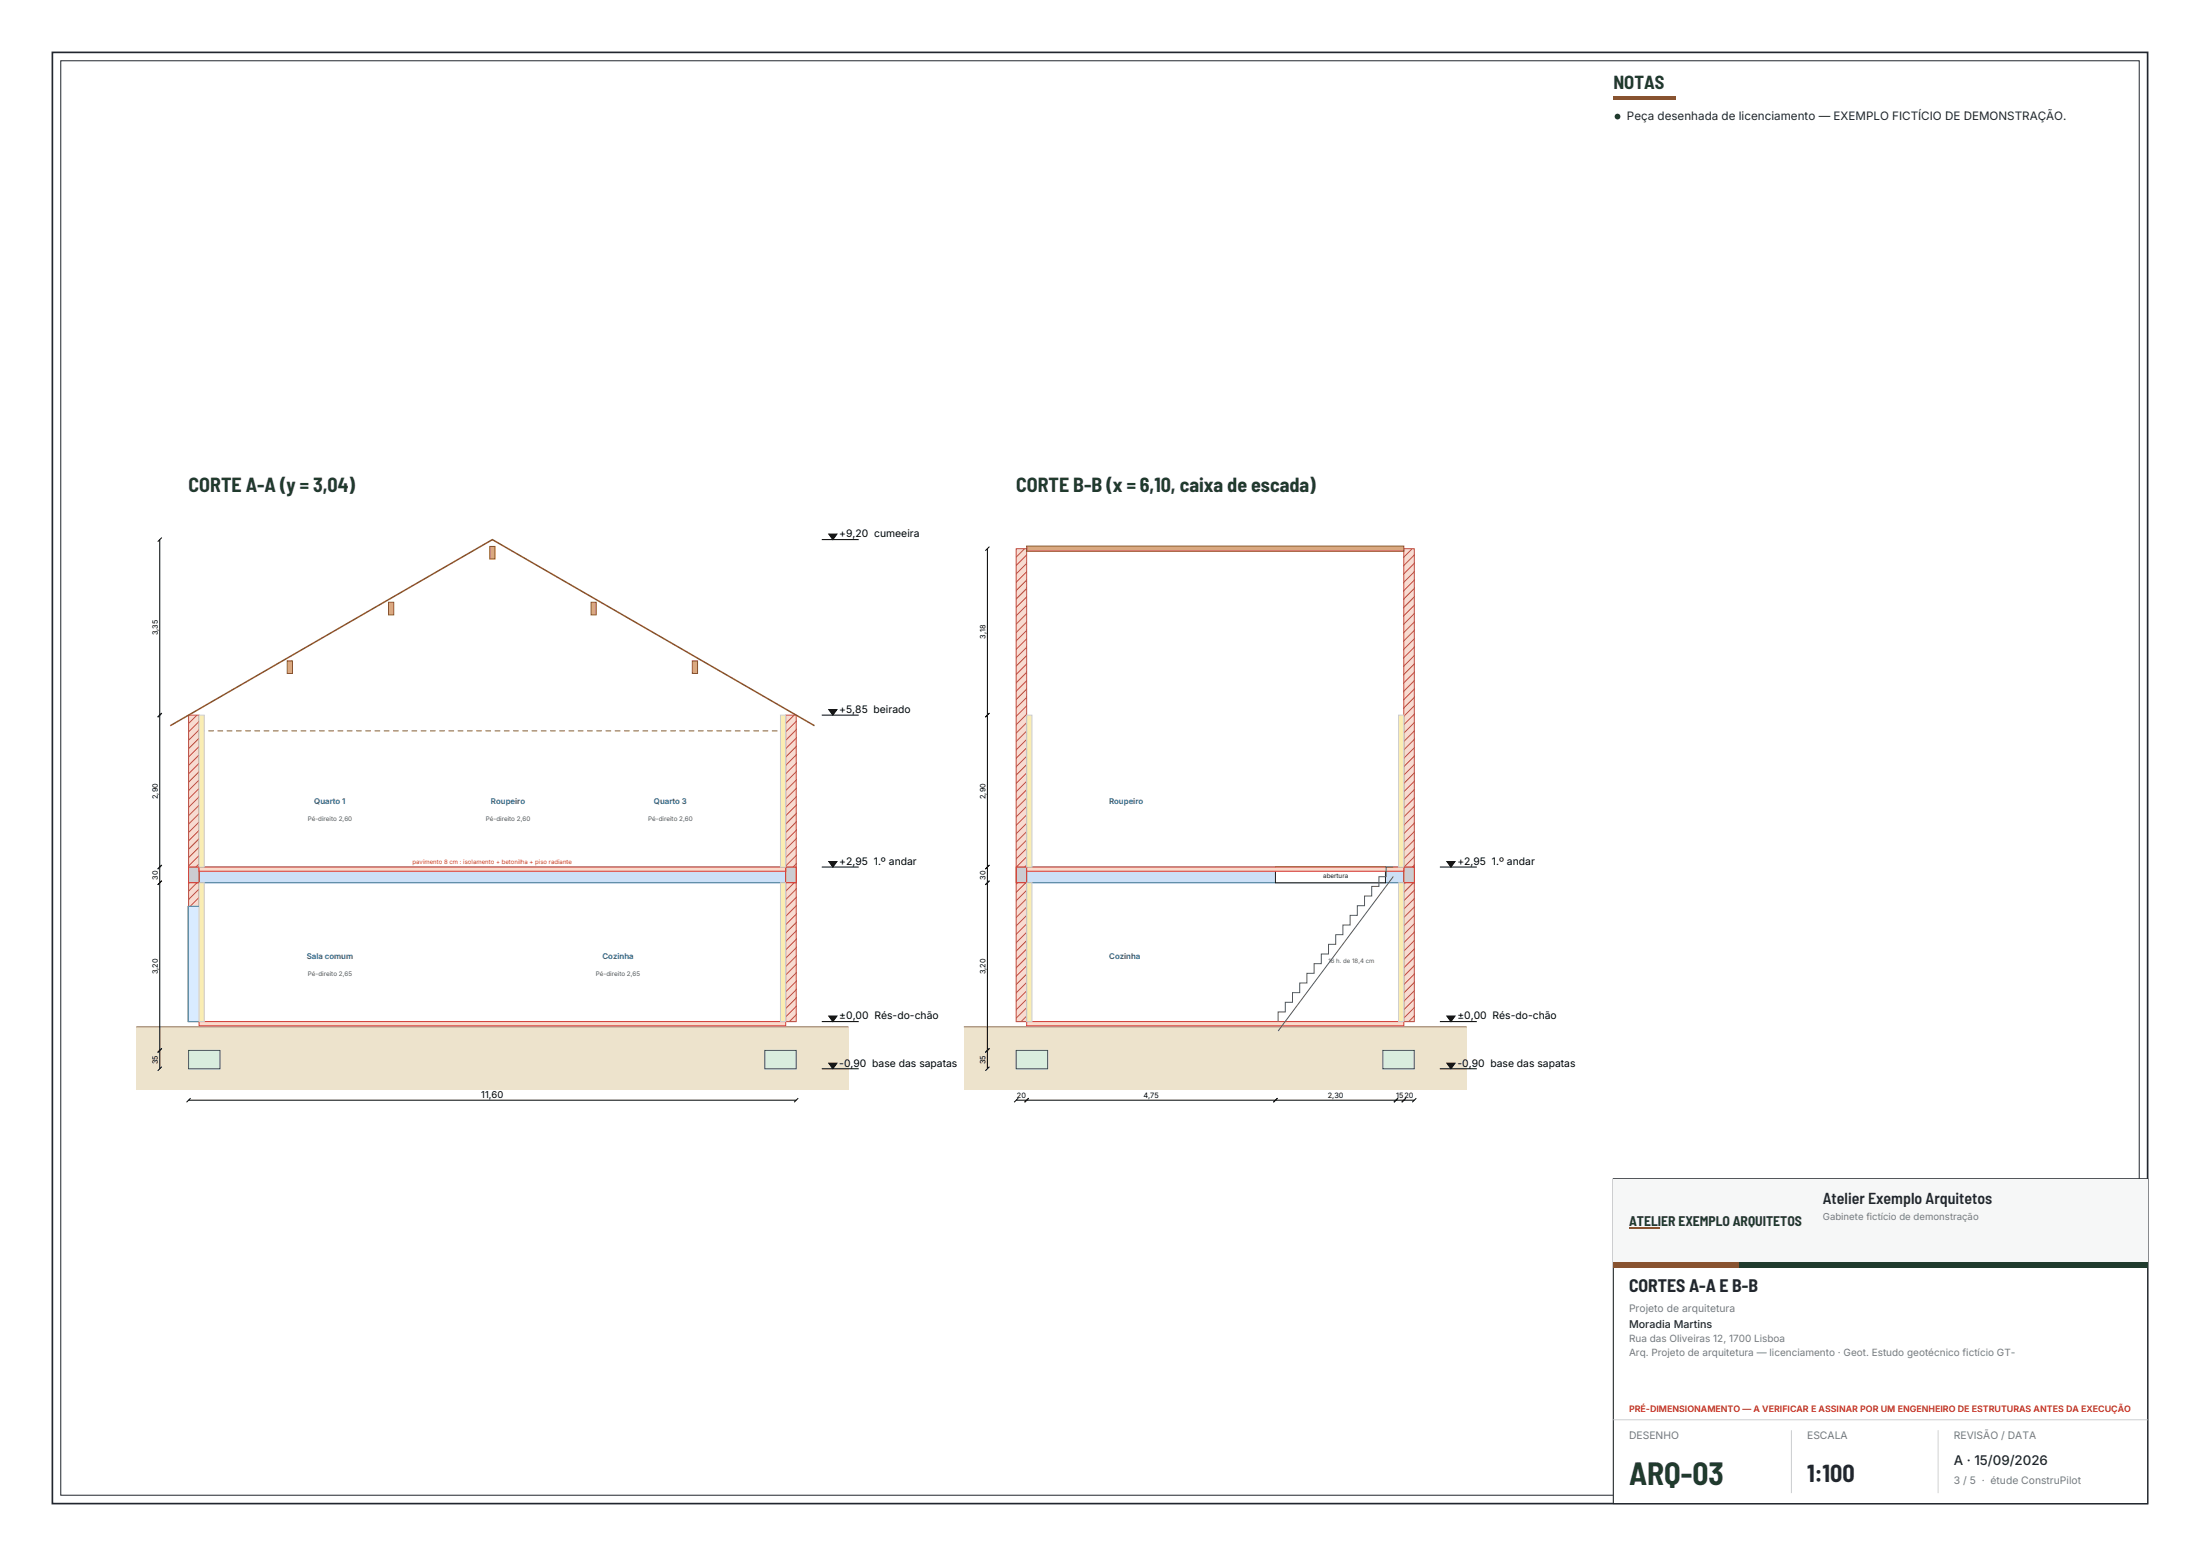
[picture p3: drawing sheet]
<svg xmlns="http://www.w3.org/2000/svg" width="420mm" height="297mm" viewBox="0 0 420 297" stroke-linecap="round" stroke-linejoin="round" font-family="sans-serif">
<path d="M26 196h136v12h-136z" fill-rule="evenodd" fill="#ede3cc"/>
<path d="M26 196h136" fill="none" stroke="#998059" stroke-width=".19"/>
<g fill="#d9edde" stroke="#26804d" stroke-width=".19">
<path d="M36 200.5h6v3.5h-6z" fill-rule="evenodd"/>
<path d="M146 200.5h6v3.5h-6z" fill-rule="evenodd"/>
</g>
<path d="M36 136.5h2v58.5h-2z" fill-rule="evenodd" fill="#f7dbd1" stroke="#bf4d40" stroke-width=".19"/>
<g fill="none" stroke="#bf4d40" stroke-width=".19">
<path d="M36 136.5l-.1 .1M37.6 136.5l-1.7 1.7M38 137.7l-2.1 2.1M38 139.3l-2.1 2.1M38 140.9l-2.1 2.1M38 142.5l-2.1 2.1M38 144.1l-2.1 2.1M38 145.7l-2.1 2.1M38 147.3l-2.1 2.1M38 148.9l-2.1 2.1M38 150.5l-2.1 2.1M38 152.1l-2.1 2.1"/>
<path d="M38 153.7l-2.1 2.1M38 155.3l-2.1 2.1M38 156.9l-2.1 2.1M38 158.5l-2.1 2.1M38 164.9l-2.1 2.1M38 160.1l-2.1 2.1M38 161.7l-2.1 2.1M38 163.3l-2.1 2.1M38 166.5l-2.1 2.1M38 168.1l-2.1 2.1M38 169.7l-2.1 2.1M38 171.3l-2.1 2.1"/>
<path d="M38 172.9l-2.1 2.1M38 174.5l-2.1 2.1M38 176.1l-2.1 2.1M38 177.7l-2.1 2.1M38 179.3l-2.1 2.1M38 180.9l-2.1 2.1M38 182.5l-2.1 2.1M38 184.1l-2.1 2.1M38 185.7l-2.1 2.1M38 187.3l-2.1 2M38 188.9l-2.1 2.1M38 190.5l-2.1 2.1"/>
<path d="M38 192.1l-2.1 2M38 193.7l-1.3 1.3"/>
</g>
<path d="M150 136.5h2v58.5h-2z" fill-rule="evenodd" fill="#f7dbd1" stroke="#bf4d40" stroke-width=".19"/>
<g fill="none" stroke="#bf4d40" stroke-width=".19">
<path d="M150 136.5v.1M151.6 136.5l-1.6 1.6M152.1 137.6l-2.1 2.1M152.1 139.2l-2.1 2.1M152.1 140.8l-2.1 2.1M152.1 142.4l-2.1 2.1M152.1 144l-2.1 2.1M152.1 145.6l-2.1 2.1M152.1 147.2l-2.1 2.1M152.1 148.8l-2.1 2.1M152.1 150.4l-2.1 2.1M152.1 152l-2.1 2.1"/>
<path d="M152.1 153.6l-2.1 2.1M152.1 155.2l-2.1 2.1M152.1 156.8l-2.1 2.1M152.1 158.4l-2.1 2.1M152.1 160l-2.1 2.1M152.1 161.6l-2.1 2.1M152.1 163.2l-2.1 2.1M152.1 164.8l-2.1 2.1M152.1 166.4l-2.1 2.1M152.1 168l-2.1 2.1M152.1 169.6l-2.1 2.1M152.1 171.2l-2.1 2.1"/>
<path d="M152.1 172.8l-2.1 2.1M152.1 174.4l-2.1 2.1M152.1 176l-2.1 2.1M152.1 177.6l-2.1 2.1M152.1 179.2l-2.1 2.1M152.1 180.8l-2.1 2.1M152.1 182.4l-2.1 2.1M152.1 184l-2.1 2.1M152.1 185.6l-2.1 2.1M152.1 187.2l-2.1 2.1M152.1 188.8l-2.1 2.1M152.1 190.4l-2.1 2.1"/>
<path d="M152.1 192l-2.1 2.1M152.1 193.6l-1.4 1.4"/>
</g>
<path d="M38 165.5h112v3h-112z" fill-rule="evenodd" fill="#cce0f7" stroke="#3373bf" stroke-width=".19"/>
<g fill="#ccccd1" stroke="#cc1a1a" stroke-width=".19">
<path d="M36 165.5h2v3h-2z" fill-rule="evenodd"/>
<path d="M150 165.5h2v3h-2z" fill-rule="evenodd"/>
</g>
<path d="M158.2 164.4h1.6l-.8 1.1zM158.2 193.9h1.6l-.8 1.1zM158.2 202.9h1.6l-.8 1.1z" fill="#000" stroke="#000" stroke-width=".19"/>
<path d="M156.9 165.5h7M156.9 195h7M156.9 204h7" fill="none" stroke="#000" stroke-width=".19"/>
<path d="M35.9 173h2.2v22h-2.2z" fill-rule="evenodd" fill="#d9ebff" stroke="#1a59cc" stroke-width=".19"/>
<path d="M32.5 138.5l61.5-35.5 61.5 35.5" fill="none" stroke="#8c5926" stroke-width=".28"/>
<g fill="#d9b380" stroke="#8c5926" stroke-width=".19">
<path d="M93.5 104.3h1v2.4h-1z" fill-rule="evenodd"/>
<path d="M54.8 126.1h1v2.4h-1z" fill-rule="evenodd"/>
<path d="M74.2 115h1v2.4h-1z" fill-rule="evenodd"/>
<path d="M112.8 115h1v2.4h-1z" fill-rule="evenodd"/>
<path d="M132.2 126.1h1v2.4h-1z" fill-rule="evenodd"/>
</g>
<path d="M38 139.5h112" fill="none" stroke="#8c5926" stroke-width=".19" stroke-dasharray="1.1 .7" stroke-linecap="butt"/>
<path d="M158.2 101.9h1.6l-.8 1.1zM158.2 135.4h1.6l-.8 1.1z" fill="#000" stroke="#000" stroke-width=".19"/>
<path d="M30.5 103v101M30.9 102.6l-.8 .8M156.9 103h7M30.9 136.1l-.8 .8M156.9 136.5h7M30.9 168.1l-.8 .8M30.9 165.1l-.8 .8M30.9 203.6l-.8 .8M30.9 200.1l-.8 .8M36 210h116M36.4 209.6l-.8 .8M152.4 209.6l-.8 .8" fill="none" stroke="#000" stroke-width=".19"/>
<path d="M184 196h96v12h-96z" fill-rule="evenodd" fill="#ede3cc"/>
<path d="M184 196h96" fill="none" stroke="#998059" stroke-width=".19"/>
<g fill="#d9edde" stroke="#26804d" stroke-width=".19">
<path d="M194 200.5h6v3.5h-6z" fill-rule="evenodd"/>
<path d="M264 200.5h6v3.5h-6z" fill-rule="evenodd"/>
</g>
<path d="M194 104.7h2v90.3h-2z" fill-rule="evenodd" fill="#f7dbd1" stroke="#bf4d40" stroke-width=".19"/>
<g fill="none" stroke="#bf4d40" stroke-width=".19">
<path d="M194 104.7v.1M195.6 104.7l-1.6 1.7M196.1 105.9l-2.1 2.1M196.1 107.5l-2.1 2.1M196.1 109.1l-2.1 2.1M196.1 110.7l-2.1 2.1M196.1 112.3l-2.1 2.1M196.1 113.9l-2.1 2.1M196.1 115.5l-2.1 2.1M196.1 117.1l-2.1 2.1M196.1 118.7l-2.1 2.1M196.1 120.3l-2.1 2.1"/>
<path d="M196.1 121.9l-2.1 2.1M196.1 123.5l-2.1 2.1M196.1 125.1l-2.1 2.1M196.1 126.7l-2.1 2.1M196.1 128.3l-2.1 2.1M196.1 129.9l-2.1 2.1M196.1 131.5l-2.1 2.1M196.1 133.1l-2.1 2.1M196.1 134.7l-2.1 2.1M196.1 136.3l-2.1 2.1M196.1 137.9l-2.1 2.1M196.1 139.5l-2.1 2.1"/>
<path d="M196.1 141.1l-2.1 2.1M196.1 142.7l-2.1 2.1M196.1 144.3l-2.1 2.1M196.1 145.9l-2.1 2.1M196.1 147.5l-2.1 2.1M196.1 149.1l-2.1 2.1M196.1 150.7l-2.1 2.1M196.1 152.3l-2.1 2.1M196.1 153.9l-2.1 2.1M196.1 155.5l-2.1 2.1M196.1 157.1l-2.1 2.1M196.1 158.7l-2.1 2.1"/>
<path d="M196.1 160.3l-2.1 2.1M196.1 161.9l-2.1 2.1M196.1 163.5l-2.1 2.1M196.1 165.1l-2.1 2.1M196.1 166.7l-2.1 2.1M196.1 168.3l-2.1 2.1M196.1 169.9l-2.1 2.1M196.1 171.5l-2.1 2.1M196.1 173.1l-2.1 2.1M196.1 174.7l-2.1 2.1M196.1 176.3l-2.1 2.1M196.1 177.9l-2.1 2.1"/>
<path d="M196.1 179.5l-2.1 2.1M196.1 181.1l-2.1 2.1M196.1 182.7l-2.1 2.1M196.1 184.3l-2.1 2.1M196.1 185.9l-2.1 2.1M196.1 187.5l-2.1 2.1M196.1 189.1l-2.1 2.1M196.1 190.7l-2.1 2.1M196.1 192.3l-2.1 2.1M196.1 193.9l-1.2 1.1"/>
</g>
<path d="M268 104.7h2v90.3h-2z" fill-rule="evenodd" fill="#f7dbd1" stroke="#bf4d40" stroke-width=".19"/>
<g fill="none" stroke="#bf4d40" stroke-width=".19">
<path d="M268 104.7l-.1 .1M269.6 104.7l-1.7 1.7M270 105.9l-2.1 2.1M270 107.5l-2.1 2.1M270 109.1l-2.1 2.1M270 110.7l-2.1 2.1M270 112.3l-2.1 2.1M270 113.9l-2.1 2.1M270 115.5l-2.1 2.1M270 117.1l-2.1 2.1M270 118.7l-2.1 2.1M270 120.3l-2.1 2.1"/>
<path d="M270 121.9l-2.1 2.1M270 123.5l-2.1 2.1M270 125.1l-2.1 2.1M270 126.7l-2.1 2.1M270 128.3l-2.1 2.1M270 129.9l-2.1 2.1M270 131.5l-2.1 2.1M270 133.1l-2.1 2.1M270 134.7l-2.1 2.1M270 136.3l-2.1 2.1M270 137.9l-2.1 2.1M270 139.5l-2.1 2.1"/>
<path d="M270 141.1l-2.1 2.1M270 142.7l-2.1 2.1M270 144.3l-2.1 2.1M270 145.9l-2.1 2.1M270 147.5l-2.1 2.1M270 149.1l-2.1 2.1M270 150.7l-2.1 2.1M270 152.3l-2.1 2.1M270 153.9l-2.1 2.1M270 155.5l-2.1 2.1M270 157.1l-2.1 2.1M270 158.7l-2.1 2.1"/>
<path d="M270 160.3l-2.1 2.1M270 161.9l-2.1 2.1M270 163.5l-2.1 2.1M270 165.1l-2.1 2.1M270 166.7l-2.1 2.1M270 168.3l-2.1 2.1M270 169.9l-2.1 2.1M270 171.5l-2.1 2.1M270 173.1l-2.1 2.1M270 174.7l-2.1 2.1M270 176.3l-2.1 2.1M270 177.9l-2.1 2.1"/>
<path d="M270 179.5l-2.1 2.1M270 181.1l-2.1 2.1M270 182.7l-2.1 2.1M270 184.3l-2.1 2.1M270 185.9l-2.1 2.1M270 187.5l-2.1 2.1M270 189.1l-2.1 2.1M270 190.7l-2.1 2.1M270 192.3l-2.1 2.1M270 193.9l-1.1 1.1"/>
</g>
<path d="M196 165.5h72v3h-72z" fill-rule="evenodd" fill="#cce0f7" stroke="#3373bf" stroke-width=".19"/>
<g fill="#ccccd1" stroke="#cc1a1a" stroke-width=".19">
<path d="M194 165.5h2v3h-2z" fill-rule="evenodd"/>
<path d="M268 165.5h2v3h-2z" fill-rule="evenodd"/>
</g>
<path d="M276.2 164.4h1.6l-.8 1.1zM276.2 193.9h1.6l-.8 1.1zM276.2 202.9h1.6l-.8 1.1z" fill="#000" stroke="#000" stroke-width=".19"/>
<path d="M274.9 165.5h7M274.9 195h7M274.9 204h7" fill="none" stroke="#000" stroke-width=".19"/>
<path d="M243.5 165.5h21v3h-21z" fill-rule="evenodd" fill="#fff" stroke="#1a1a1a" stroke-width=".19"/>
<path d="M196 104.2h72v1h-72z" fill-rule="evenodd" fill="#d9a673" stroke="#8c5926" stroke-width=".19"/>
<g fill="none" stroke="#000" stroke-width=".19">
<path d="M188.5 104.7v99.3M188.9 104.3l-.8 .8M188.9 136.1l-.8 .8M188.9 168.1l-.8 .8M188.9 165.1l-.8 .8M188.9 203.6l-.8 .8M188.9 200.1l-.8 .8M194 210h76M194.4 209.6l-.8 .8M196.4 209.6l-.8 .8M243.9 209.6l-.8 .8M266.9 209.6l-.8 .8"/>
<path d="M268.4 209.6l-.8 .8M270.4 209.6l-.8 .8"/>
</g>
<g fill="#fadbcc" stroke="#e0382e" stroke-width=".19">
<path d="M38 195h112v.8h-112z" fill-rule="evenodd"/>
<path d="M38 165.5h112v.8h-112z" fill-rule="evenodd"/>
</g>
<g fill="#faedb3" stroke="#ccc" stroke-width=".19">
<path d="M38 168.5h1v26.5h-1z" fill-rule="evenodd"/>
<path d="M149 168.5h1v26.5h-1z" fill-rule="evenodd"/>
<path d="M38 136.5h1v29h-1z" fill-rule="evenodd"/>
<path d="M149 136.5h1v29h-1z" fill-rule="evenodd"/>
</g>
<g fill="#fadbcc" stroke="#e0382e" stroke-width=".19">
<path d="M196 195h72v.8h-72z" fill-rule="evenodd"/>
<path d="M196 165.5h72v.8h-72z" fill-rule="evenodd"/>
</g>
<g fill="#faedb3" stroke="#ccc" stroke-width=".19">
<path d="M196 168.5h1v26.5h-1z" fill-rule="evenodd"/>
<path d="M267 168.5h1v26.5h-1z" fill-rule="evenodd"/>
<path d="M196 136.5h1v29h-1z" fill-rule="evenodd"/>
<path d="M267 136.5h1v29h-1z" fill-rule="evenodd"/>
</g>
<path d="M266 165.5h-1.4v1.8h-1.3v1.9h-1.4v1.8h-1.4v1.9h-1.4v1.8h-1.4v1.9h-1.3v1.8h-1.4v1.9h-1.4v1.8h-1.3v1.8h-1.4v1.9h-1.4v1.8h-1.4v1.9h-1.4v1.8h-1.3v1.9h-1.4v1.8M266 167.3l-22 29.5" fill="none" stroke="#595959" stroke-width=".19"/>
<path d="M10 10h400v277h-400z" fill="none" stroke="#21262e" stroke-width=".32"/>
<path d="M11.6 11.6h396.8v273.8h-396.8z" fill="none" stroke="#21262e" stroke-width=".19"/>
<path d="M308 225h102v62h-102z" fill-rule="evenodd" fill="#fff" stroke="#21262e" stroke-width=".21"/>
<path d="M308 225h102v16h-102z" fill-rule="evenodd" fill="#f6f7f7"/>
<path d="M311 234.4h5.7" fill="none" stroke="#875133" stroke-width=".21"/>
<path d="M308 241h102v1.1h-102z" fill-rule="evenodd" fill="#203b2d"/>
<path d="M308 241h24v1.1h-24z" fill-rule="evenodd" fill="#875133"/>
<path d="M308 271h102M342 273v12M370 273v12" fill="none" stroke="#cccfd4" stroke-width=".19"/>
<path d="M308 18.3h12v.7h-12z" fill-rule="evenodd" fill="#875133"/>
<circle cx="308.8" cy="22.3" r=".55" fill="#203b2d"/>
<text font-size="6" fill="#203b2d" x="311" y="283.4">ARQ-03</text>
<text font-size="4.6" fill="#21262e" x="345" y="282.8">1:100</text>
<g font-size="3.8" fill="#203b2d">
<text x="36" y="94">CORTE A-A (y = 3,04)</text>
<text x="194" y="94">CORTE B-B (x = 6,10, caixa de escada)</text>
</g>
<text font-size="3.5" fill="#203b2d" x="308" y="17">NOTAS</text>
<text font-size="3.4" fill="#21262e" x="311" y="246.6">CORTES A-A E B-B</text>
<text font-size="3" fill="#21262e" x="348" y="229.8">Atelier Exemplo Arquitetos</text>
<text font-size="2.6" fill="#203b2d" x="311" y="233.9">ATELIER EXEMPLO ARQUITETOS</text>
<text font-size="2.5" fill="#21262e" x="373" y="279.6">A · 15/09/2026</text>
<text font-size="2.2" fill="#21262e" x="310.6" y="23">Peça desenhada de licenciamento — EXEMPLO FICTÍCIO DE DEMONSTRAÇÃO.</text>
<g font-size="2">
<text x="160.2" y="102.6">+9,20 cumeeira</text>
<text x="160.2" y="136.1">+5,85 beirado</text>
<text x="160.2" y="165.1">+2,95 1.º andar</text>
<text x="278.2" y="165.1">+2,95 1.º andar</text>
<text x="160.2" y="194.6">±0,00 Rés-do-chão</text>
<text x="278.2" y="194.6">±0,00 Rés-do-chão</text>
<text x="160.2" y="203.6">-0,90 base das sapatas</text>
<text x="278.2" y="203.6">-0,90 base das sapatas</text>
</g>
<g font-size="2" fill="#737880">
<text x="311" y="250.5">Projeto de arquitetura</text>
<text x="311" y="274.6">DESENHO</text>
<text x="345" y="274.6">ESCALA</text>
<text x="373" y="274.6">REVISÃO / DATA</text>
<text x="373" y="283.2">3 / 5 · étude ConstruPilot</text>
</g>
<text font-size="2" fill="#21262e" x="311" y="253.5">Moradia Martins</text>
<g font-size="1.9" fill="#737880">
<text x="311" y="256.2">Rua das Oliveiras 12, 1700 Lisboa</text>
<text x="311" y="258.9">Arq. Projeto de arquitetura — licenciamento · Geot. Estudo geotécnico fictício GT-</text>
</g>
<text font-size="1.8" x="91.9" y="209.6">11,60</text>
<text font-size="1.8" fill="#737880" x="348" y="232.9">Gabinete fictício de demonstração</text>
<text font-size="1.7" fill="#b31f1a" x="311" y="269.6">PRÉ-DIMENSIONAMENTO — A VERIFICAR E ASSINAR POR UM ENGENHEIRO DE ESTRUTURAS ANTES DA EXECUÇÃO</text>
<g font-size="1.5" fill="#26408c">
<text x="60" y="153.5">Quarto 1</text>
<text x="93.7" y="153.5">Roupeiro</text>
<text x="124.8" y="153.5">Quarto 3</text>
<text x="211.7" y="153.5">Roupeiro</text>
<text x="58.6" y="183">Sala comum</text>
<text x="115" y="183">Cozinha</text>
<text x="211.8" y="183">Cozinha</text>
</g>
<g font-size="1.4">
<text x="30.1" y="121.2" transform="rotate(-90 30.1 121.2)">3,35</text>
<text x="188.1" y="122" transform="rotate(-90 188.1 122)">3,18</text>
<text x="30.1" y="152.5" transform="rotate(-90 30.1 152.5)">2,90</text>
<text x="188.1" y="152.5" transform="rotate(-90 188.1 152.5)">2,90</text>
<text x="30.1" y="167.9" transform="rotate(-90 30.1 167.9)">30</text>
<text x="188.1" y="167.9" transform="rotate(-90 188.1 167.9)">30</text>
<text x="30.1" y="186" transform="rotate(-90 30.1 186)">3,20</text>
<text x="188.1" y="186" transform="rotate(-90 188.1 186)">3,20</text>
<text x="30.1" y="203.1" transform="rotate(-90 30.1 203.1)">35</text>
<text x="188.1" y="203.1" transform="rotate(-90 188.1 203.1)">35</text>
<text x="194.1" y="209.6">20</text>
<text x="218.3" y="209.6">4,75</text>
<text x="253.5" y="209.6">2,30</text>
<text x="266.5" y="209.6">1520</text>
</g>
<g font-size="1.2" fill="#595959">
<text x="58.7" y="156.7">Pé-direito 2,60</text>
<text x="92.7" y="156.7">Pé-direito 2,60</text>
<text x="123.7" y="156.7">Pé-direito 2,60</text>
<text x="253.6" y="183.8">16 h. de 18,4 cm</text>
<text x="58.8" y="186.2">Pé-direito 2,65</text>
<text x="113.8" y="186.2">Pé-direito 2,65</text>
</g>
<text font-size="1.2" fill="#e0382e" x="78.8" y="164.9">pavimento 8 cm : isolamento + betonilha + piso radiante</text>
<text font-size="1.2" fill="#1a1a1a" x="252.6" y="167.5">abertura</text>
</svg>
